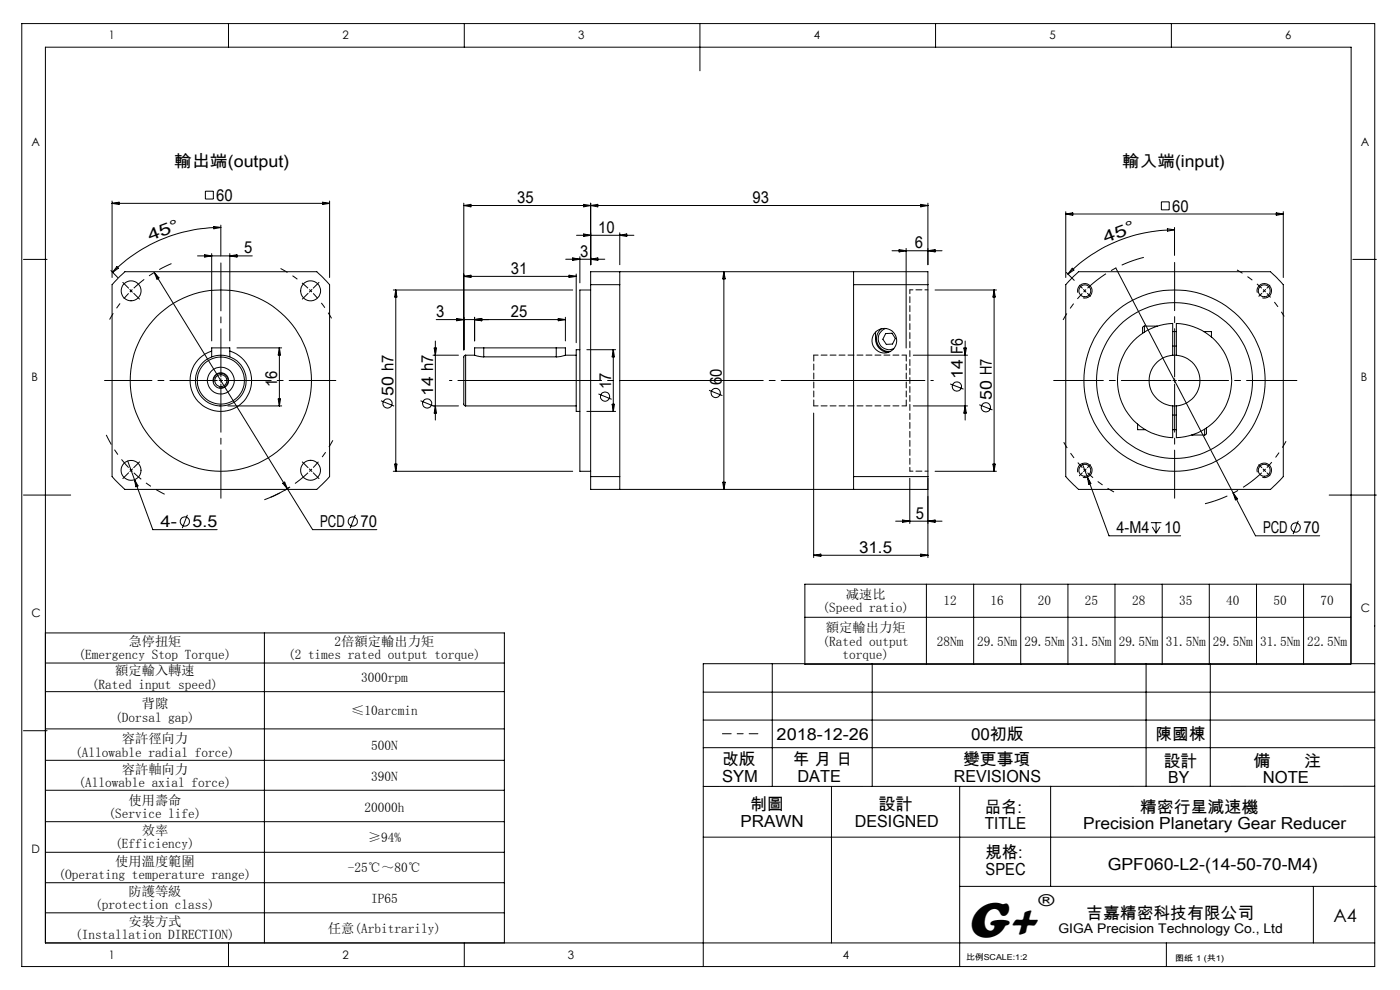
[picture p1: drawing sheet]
<svg xmlns="http://www.w3.org/2000/svg" width="297mm" height="210mm" viewBox="0 0 297 210" stroke-linecap="round" stroke-linejoin="round" font-family="sans-serif">
<g fill="none" stroke="#000" stroke-width=".21">
<path d="M4.6 5h287v200h-287zM48.5 5v5M98.5 5v5M148.5 5v10M198.5 5v5M248.5 5v5M5 55h5M23.5 57.4l1.5 1.5M23.8 42.6v16.3M23.8 43.1h46.1M23.8 43.1l1.5-.2v.5zM24.8 56.5l.3 .4-1.2 .9z"/>
<path d="M25.1 59l1.4-1.4h40.7l1.1 1 1.6 1.8v40.7l-.6 .7-2.1 2h-40.7l-1.1-1-1.6-1.7v-40.7zM32.7 57.8l28.3 45.9M32.7 57.8l1 1.1-.4 .3zM41.9 54.3h11.6M43.4 54l1.5 .3-1.5 .2zM43.6 40.6h1.7v1.6h-1.7zM44.9 53.8v18.5M45.3 48l1.5 .3-1.4 .2zM46.8 48.3a32.5 32.5 0 0 0-22.9 9.5M46.8 47.8v6.5M48.8 53.8v18.5M48.8 54.3l1.5-.3v.5z"/>
<path d="M68.4 42.9l1.5 .2-1.5 .3zM69.9 42.6v16.3M98.4 43.6h98.5M98.4 43.1v31.1M98.4 43.6l1.5-.3v.6zM98.4 58.6l1.5-.2v.5zM98.4 58.6h23.8M120 55h8.3M120.7 58.4l1.5 .2-1.5 .3zM121.5 54.7l1.5 .3-1.5 .2zM122.2 58.1v14.6M122.3 49.9h12.2"/>
<path d="M123 54.5v5.5M123.8 43.3l1.5 .3-1.5 .3zM123.8 49.6l1.5 .3-1.5 .3zM125.3 43.1v13.1M125.3 43.6l1.5-.3v.6zM125.3 55l1.5-.3v.5zM131.5 57.6v2.8M131.5 49.4v6.8M131.5 49.9l1.5-.3v.6zM153.6 57.6v46.2M153.6 57.6l.2 1.6h-.5zM181.1 57.6v2.8"/>
<path d="M189.2 53.2h10.6M190.7 52.9l1.5 .3-1.5 .2zM192.2 52.7v21.1M195.3 43.3l1.6 .3-1.6 .3zM196.9 43.1v13.1M196.9 53.2l1.5-.3v.5zM226.1 44.9v14M226.1 45.4h46.1M226.1 45.4l1.5-.3v.6zM226.2 57.8l1.7 1.7M227.5 56.9l.3 .4-1.2 .8zM227.8 58.6l1-1h40.7l1.4 1.4 1.3 1.4v40.7l-1.6 1.7-1.1 1h-40.7l-2.1-2-.6-.7v-40.7z"/>
<path d="M236.7 56.9l24.9 47.7M246.4 42.8h1.6v1.7h-1.6zM247.6 48.5l1.6 .2-1.5 .3zM249.2 48.7a32.1 32.1 0 0 0-22.6 9.4M249.2 48.3v5.9M270.8 45.1l1.4 .3-1.4 .3zM272.2 44.9v14M287 55h5M27.6 61.4l.2 .3M27.8 61.7l-.2 .3M27.8 61.7l.3 .3M28.1 61.4l-.3 .3"/>
<path d="M44.9 74.5a6.5 6.5 0 0 0-3.4 10 6.5 6.5 0 0 0 10.6 0 6.5 6.5 0 0 0-3.3-10M44.9 75.7v-1.9h3.9v1.9M50.3 73.8h9.5M59.3 73.8v12.3M59.3 73.8l.2 1.5h-.5zM83.4 61.5h38.1M84 61.5l.2 1.5h-.5zM84 61.5v38.5M91.9 75.3h5.4M92.1 73.8h.5l-.2 1.5zM92.4 72.3v16.8M92.5 67.8h27.4"/>
<path d="M96.9 67.5l1.5 .3-1.5 .2zM98.8 75.3l-.4 .4v10.1l.4 .3M98.8 75.3v10.8M100.7 67.8l1.5-.3v.5zM100.7 67.3v5M100.7 75.3l1.9 .4M102.6 73.8h-1.9v1.5h-1.9M102.6 73.8h15.4M102.6 75.7h15.4M102.6 73.8v1.9M118 73.8h1.9v1.5h2.3M118 73.8v1.9"/>
<path d="M118.4 67.5l1.5 .3-1.5 .2zM119.9 75.3l-1.9 .4M119.9 67.3v5M123 74.2h-.8v13.1h.8M124.5 74.2h6.1M125.3 60.4v-2.8h71.5v2.8M125.3 61.5h-2.3v38.5h2.3M125.3 60.4v40.7M125.3 60.4h6.2M130.1 74.2v13.1M130.1 74.2l.3 1.5h-.5zM131.5 60.4v40.7"/>
<path d="M181.1 60.4h15.7M181.1 60.4v40.7M185.7 70.4a4.4 4.4 0 0 0 1.1 3.7l.4 .3 1.1 .3M187 69.7a2.69 2.69 0 0 0-.9 3.2 2.69 2.69 0 0 0 2.8 1.6M187.9 70.8l1.3-.1 .7 1.1-.6 1.2-1.3 .1-.7-1.1zM187.9 69.7a2.3 2.3 0 0 0-1.4 3 2.3 2.3 0 0 0 3.1 1.2M193.7 75.3h11.5M196.8 60.4v40.7M198.4 61.5h13M204.5 73.8h.5l-.2 1.5zM204.8 72.3v16.8M210.9 61.5v38.5"/>
<path d="M210.9 61.5l.2 1.5h-.5zM228.6 62.1a1.54 1.54 0 0 1 1.4-1.9 1.54 1.54 0 0 1 1.7 1.6 1.54 1.54 0 0 1-2 1.4M229.9 61.4l.2 .3M230.1 61.7l-.2 .3M230.1 61.7l.3 .3M230.4 61.4l-.3 .3M242.8 69.2l-.4 .3v1.2M242.8 69.2v1.2M242.8 69.2h2.7M248.8 75.3a5.4 5.4 0 0 0-5 5.4 5.4 5.4 0 0 0 5 5.4M248.8 75.3v-6.7a12.1 12.1 0 0 0-11.7 12.1 12.1 12.1 0 0 0 11.7 12.1v-6.7M248.8 75.3h.8"/>
<path d="M248.8 70.3h.8M248.8 73.4h.8M249.6 75.3a5.4 5.4 0 0 1 5 5.4 5.4 5.4 0 0 1-5 5.4M249.6 75.3v-6.7a12.1 12.1 0 0 1 11.7 12.1 12.1 12.1 0 0 1-11.7 12.1v-6.7M255.4 70.3h1.6v1.2M266.7 62.1a1.54 1.54 0 0 1 1.4-1.9 1.54 1.54 0 0 1 1.7 1.7 1.54 1.54 0 0 1-2 1.3M27.1 97.8l1.4 4M45.4 81.1a1.54 1.54 0 0 1 1.3-1.9 1.54 1.54 0 0 1 1.7 1.7 1.54 1.54 0 0 1-1.9 1.3M46.6 86.1h.2M48.3 86.1h11.5M59 84.6h.5l-.2 1.5zM80.8 85l2.8 1.1"/>
<path d="M83.4 100h38.1M83.7 98.5h.5l-.2 1.5zM89.2 85l2.8 1.1M91.9 86.1h5.4M92.4 86.1l.2 1.5h-.5zM98.8 86.1h23.4M124.5 87.3h6.1M127 83.6l2.8 1.1M129.9 85.8h.5l-.3 1.5zM150.4 82.8l2.8 1.1M172.6 87.6v30.7M193.7 86.1h11.5"/>
<path d="M198.4 100h13M201.6 81.4l2.8 1.1M204.8 86.1l.2 1.5h-.5zM207.8 85.9l2.7 1.1M210.6 98.5h.5l-.2 1.5zM229.6 98.3l1.1 2.9M241.3 89.9v1.2h1.7M248.8 86.1h.8M248.8 88h.8M248.8 91.1h.8M252.9 92.3h.1M252.9 92.3h2.7"/>
<path d="M255.6 91v1.3M255.9 90.8v1.2l-.3 .3M5 105h10M28.5 101.8l3.9 10.6h13.7M28.5 101.8l.8 1.3-.5 .1zM39.8 109.2l-1.1 2.8M60 102.5l.4-.2 .6 1.4zM61 103.7l5.3 8.7h13.6M61.4 103.4l-4 2.1M75.4 109.2l-1.1 2.8M125.3 101.1v2.7h71.5v-2.7M125.3 101.1h6.2"/>
<path d="M131.5 101.1v2.7M153.3 102.3h.5l-.2 1.5zM172.6 117.8h24.2M172.6 117.8l1.5-.3v.5zM181.1 101.1v2.7M181.1 101.1h15.7M190 110.6h9.8M191.5 110.3l1.5 .3-1.5 .2zM193 101.5v9.5M195.3 117.5l1.5 .3-1.5 .2zM196.8 101.5v16.8M196.8 110.6l1.6-.3v.5z"/>
<path d="M228.6 100.2a1.53 1.53 0 0 1 1.3-2 1.53 1.53 0 0 1 1.7 1.7 1.53 1.53 0 0 1-1.9 1.3M230.7 101.2l4.6 12.5h15.2M230.7 101.2l.7 1.3-.4 .2zM244.2 110.9h2.2M244.4 111.8l.9 1.3M245.3 110.9v2.2M246.1 111.8l-.8 1.3M261.6 104.6l4.7 9.1h13.7M261.6 104.6l.9 1.2-.4 .2zM266.7 100.2a1.53 1.53 0 0 1 1.4-2 1.53 1.53 0 0 1 1.6 1.7 1.53 1.53 0 0 1-1.9 1.3M275.4 110.5l-1.1 2.8M282 105h10"/>
<path d="M9.6 134.3h97.4v65.7M56.1 134.3v65.7M170.7 123.9h115.9v17h-115.9zM170.7 130.9h115.9M196.5 123.9v17M206.6 123.9v17M216.5 123.9v17M226.6 123.9v17M236.5 123.9v17M246.6 123.9v17M256.5 123.9v17M266.6 123.9v17"/>
<path d="M276.5 123.9v17M5 155h5M9.6 140.6h97.4M9.6 146.7h97.4M9.6 154.6h97.4M149.2 152.7h142.4M149.2 146.8h142.4M149.2 158.6h142.4M163.8 140.8v26M185 140.8v26M243.1 140.8v26M256.8 140.8v26"/>
<path d="M286.6 140.8v-130.8h-277v190h282M291.6 140.8h-142.4v64.2M9.6 161.3h97.4M9.6 167.6h97.4M9.6 174.3h97.4M149.2 177.6h142.4M176.4 166.8v33.2M203.6 166.8v38.2M222.9 166.8v21.2M291.6 166.8h-142.4M9.6 180.8h97.4M9.6 187.2h97.4"/>
<path d="M9.6 193.6h97.4M203.6 188h88.4M278.6 188v12M48.5 200v5M98.5 200v5M247.4 200v5"/>
<circle cx="27.8" cy="61.7" r="2.12"/>
<circle cx="65.9" cy="61.7" r="2.12"/>
<circle cx="187.6" cy="72.3" r="2.61"/>
<circle cx="230.1" cy="61.7" r="1.26"/>
<circle cx="268.2" cy="61.7" r="1.26"/>
<circle cx="27.8" cy="99.8" r="2.11"/>
<circle cx="46.8" cy="80.7" r="19.2"/>
<circle cx="46.8" cy="80.7" r="5"/>
<circle cx="46.8" cy="80.7" r="1.66"/>
<circle cx="46.8" cy="80.7" r="5.4"/>
<circle cx="46.8" cy="80.7" r="1.27"/>
<circle cx="46.9" cy="80.7" r="2.85"/>
<circle cx="65.9" cy="99.8" r="2.11"/>
<circle cx="82.2" cy="85.6" r=".98"/>
<circle cx="90.6" cy="85.6" r=".97"/>
<circle cx="128.4" cy="84.1" r=".98"/>
<circle cx="151.8" cy="83.3" r=".98"/>
<circle cx="203" cy="82" r=".99"/>
<circle cx="209.2" cy="86.4" r=".98"/>
<circle cx="230.1" cy="99.8" r="1.26"/>
<circle cx="249.2" cy="80.7" r="16.5"/>
<circle cx="249.2" cy="80.7" r="19.2"/>
<circle cx="268.2" cy="99.8" r="1.26"/>
<circle cx="39.2" cy="110.6" r=".98"/>
<circle cx="74.8" cy="110.6" r=".98"/>
<circle cx="274.9" cy="111.9" r=".99"/>
</g>
<path d="M27.3 62.2a26.9 26.9 0 0 0-4.1 5.6M229.6 62.2a26.9 26.9 0 0 0-4.1 5.7M268.8 99.2a26.9 26.9 0 0 0 4-5.6M230.7 100.3a26.9 26.9 0 0 0 5.6 4.1" fill="none" stroke="#000" stroke-width=".21" stroke-dasharray="30.5 1.3 1.3 1.3" stroke-dashoffset="28.9" stroke-linecap="butt"/>
<path d="M230.7 61.1a26.9 26.9 0 0 1 12-6.5M267.7 100.3a26.9 26.9 0 0 1-12.1 6.6" fill="none" stroke="#000" stroke-width=".21" stroke-dasharray="30.5 1.3 1.3 1.3" stroke-dashoffset="25.5" stroke-linecap="butt"/>
<path d="M65.9 61.7l-.3-.3M65.9 61.7l.3 .2M268.2 61.7l-.2-.3M268.2 61.7l.3 .2M27.8 99.7l.3 .3M27.8 99.7l-.2-.2M65.9 99.7l.3-.2M65.9 99.7l-.3 .3M230.2 99.7l.2 .3M230.2 99.7l-.3-.2M268.2 99.7l.3-.2M268.2 99.7l-.2 .3" fill="none" stroke="#000" stroke-width=".21" stroke-dasharray="30.5 1.3 1.3 1.3" stroke-linecap="butt"/>
<path d="M66.4 62.2a26.9 26.9 0 0 1 3.9 5.3M267.7 61.1a26.9 26.9 0 0 0-5.3-3.8" fill="none" stroke="#000" stroke-width=".21" stroke-dasharray="30.5 1.3 1.3 1.3" stroke-dashoffset="29.1" stroke-linecap="butt"/>
<path d="M268.8 62.2a26.9 26.9 0 0 1 3.6 4.9" fill="none" stroke="#000" stroke-width=".21" stroke-dasharray="30.5 1.3 1.3 1.3" stroke-dashoffset="29.3" stroke-linecap="butt"/>
<path d="M229.6 99.2a26.9 26.9 0 0 1-3.9-5.4" fill="none" stroke="#000" stroke-width=".21" stroke-dasharray="30.5 1.3 1.3 1.3" stroke-dashoffset="29" stroke-linecap="butt"/>
<path d="M28.4 61.1a26.9 26.9 0 0 1 8-5.2" fill="none" stroke="#000" stroke-width=".21" stroke-dasharray="30.5 1.3 1.3 1.3" stroke-dashoffset="27.6" stroke-linecap="butt"/>
<path d="M65.3 61.1a26.9 26.9 0 0 0-5.8-4.2M66.4 99.2a26.9 26.9 0 0 0 4.2-5.8" fill="none" stroke="#000" stroke-width=".21" stroke-dasharray="30.5 1.3 1.3 1.3" stroke-dashoffset="28.8" stroke-linecap="butt"/>
<path d="M65.3 100.3a26.9 26.9 0 0 1-9.2 5.7" fill="none" stroke="#000" stroke-width=".21" stroke-dasharray="30.5 1.3 1.3 1.3" stroke-dashoffset="26.9" stroke-linecap="butt"/>
<path d="M28.4 100.3a26.9 26.9 0 0 0 6.5 4.5" fill="none" stroke="#000" stroke-width=".21" stroke-dasharray="30.5 1.3 1.3 1.3" stroke-dashoffset="28.4" stroke-linecap="butt"/>
<path d="M27.3 99.2a26.9 26.9 0 0 1-4.8-6.9" fill="none" stroke="#000" stroke-width=".21" stroke-dasharray="30.5 1.3 1.3 1.3" stroke-dashoffset="28.2" stroke-linecap="butt"/>
<path d="M95.3 80.7h102.7" fill="none" stroke="#000" stroke-width=".21" stroke-dasharray="30.5 1.3 1.3 1.3" stroke-dashoffset="-1.8"/>
<path d="M153.3 155.6h7.5" fill="none" stroke="#000" stroke-width=".21" stroke-dasharray="30.5 1.3 1.3 1.3" stroke-dashoffset="28.6"/>
<path d="M196.9 61.5h-3.9M193 99.9h3.9" fill="none" stroke="#000" stroke-width=".21" stroke-dasharray="1.3 .6" stroke-dashoffset=".6"/>
<path d="M193 99.9v-38.4" fill="none" stroke="#000" stroke-width=".21" stroke-dasharray="1.3 .6" stroke-dashoffset=".5"/>
<path d="M172.6 86.1v-10.8M192.3 86.1v-10.8" fill="none" stroke="#000" stroke-width=".21" stroke-dasharray="1.3 .6"/>
<path d="M192.3 75.3h-19.7M172.6 86.1h19.7" fill="none" stroke="#000" stroke-width=".21" stroke-dasharray="1.3 .6" stroke-dashoffset=".4"/>
<g fill="none" stroke="#000" stroke-width=".21" stroke-dasharray="30.5 1.3 1.3 1.3">
<path d="M27.3 61.1l-1.2-1.2M28.4 62.2l1.2 1.2M65.4 62.2l-1.3 1.2M65.9 61.7l.3-.3M65.9 61.7l-.3 .2M66.4 61.1l1.3-1.2M229.6 61.1l-.6-.6M230.7 62.2l.6 .6M267.7 62.2l-.6 .6M268.2 61.7l.3-.3M268.2 61.7l-.2 .2M268.8 61.1l.6-.6"/>
<path d="M27.8 99.7l-.2 .3M27.8 99.7l.3-.2M28.4 99.2l1.2-1.2M46.9 80.7v-.4M46.9 80.7h-.4M46.9 80.7v.4M46.9 80.7h.3M65.4 99.2l-1.3-1.2M65.9 99.7l.3 .3M65.9 99.7l-.3-.2M230.2 99.7l-.3 .3M230.2 99.7l.2-.2"/>
<path d="M230.7 99.2l.6-.6M249.2 80.7v-.4M249.2 80.7h-.4M249.2 80.7v.4M249.2 80.7h.4M267.7 99.2l-.6-.6M268.2 99.7l.3 .3M268.2 99.7l-.2-.2M27.3 100.3l-1.2 1.2M66.4 100.3l1.3 1.2M229.6 100.3l-.6 .6M268.8 100.3l.6 .6"/>
</g>
<path d="M249.2 79.9v-24.2" fill="none" stroke="#000" stroke-width=".21" stroke-dasharray="30.5 1.3 1.3 1.3" stroke-dashoffset="20.2"/>
<path d="M248.4 80.7h-24.9" fill="none" stroke="#000" stroke-width=".21" stroke-dasharray="30.5 1.3 1.3 1.3" stroke-dashoffset="19.9"/>
<path d="M46.9 79.9v-24.1M46.9 81.5v24.2M249.2 81.5v24.2" fill="none" stroke="#000" stroke-width=".21" stroke-dasharray="30.5 1.3 1.3 1.3" stroke-dashoffset="20.3"/>
<path d="M250 80.7h25.1" fill="none" stroke="#000" stroke-width=".21" stroke-dasharray="30.5 1.3 1.3 1.3" stroke-dashoffset="19.8"/>
<path d="M46.1 80.7h-23.9" fill="none" stroke="#000" stroke-width=".21" stroke-dasharray="30.5 1.3 1.3 1.3" stroke-dashoffset="20.4"/>
<path d="M47.6 80.7h23.6" fill="none" stroke="#000" stroke-width=".21" stroke-dasharray="30.5 1.3 1.3 1.3" stroke-dashoffset="20.6"/>
<text font-size="11" x="205.1" y="198.7">G+</text>
<text font-size="3.9" x="282.9" y="195.5">A4</text>
<g font-size="3.5">
<text x="37" y="35.3">輸出端(output)</text>
<text x="238.1" y="35.3">輸入端(input)</text>
<text x="45.9" y="42.6">60</text>
<text x="109.7" y="43.1">35</text>
<text x="159.6" y="43.1">93</text>
<text x="248.7" y="44.9">60</text>
<text x="31.8" y="51.2" transform="rotate(-21 31.8 51.2)">4 5 °</text>
<text x="51.8" y="53.8">5</text>
<text x="126.9" y="49.4">10</text>
<text x="194.1" y="52.7">6</text>
<text x="234.5" y="51.5" transform="rotate(-21 234.5 51.5)">4 5 °</text>
<text x="108.4" y="58.1">31</text>
<text x="123.1" y="54.5">3</text>
<text x="92.6" y="67.3">3</text>
<text x="108.4" y="67.3">25</text>
<text x="204.3" y="75.1" transform="rotate(-90 204.3 75.1)">F6</text>
<text x="58.8" y="82.1" transform="rotate(-90 58.8 82.1)">16</text>
<text x="83.5" y="84" transform="rotate(-90 83.5 84)">50 h7</text>
<text x="91.9" y="84" transform="rotate(-90 91.9 84)">14 h7</text>
<text x="129.6" y="82.5" transform="rotate(-90 129.6 82.5)">17</text>
<text x="153.1" y="81.7" transform="rotate(-90 153.1 81.7)">60</text>
<text x="204.3" y="80.4" transform="rotate(-90 204.3 80.4)">14</text>
<text x="210.4" y="84.8" transform="rotate(-90 210.4 84.8)">50 H7</text>
<text x="34" y="111.9">4-</text>
<text x="40.8" y="111.9">5.5</text>
<text x="67.9" y="111.9">PCD</text>
<text x="76.5" y="111.9">70</text>
<text x="194.3" y="110">5</text>
<text x="236.9" y="113.1">4-M4</text>
<text x="247" y="113.1">10</text>
<text x="267.9" y="113.1">PCD</text>
<text x="276.5" y="113.1">70</text>
<text x="182.3" y="117.3">31.5</text>
<text x="164.8" y="157">2018-12-26</text>
<text x="206" y="157">00初版</text>
<text x="245.2" y="157">陳國棟</text>
<text x="153.2" y="162.3">改版</text>
<text x="153.2" y="165.8">SYM</text>
<text x="168.2" y="162.3">年 月 日</text>
<text x="169.2" y="165.8">DATE</text>
<text x="202.4" y="165.8">REVISIONS</text>
<text x="204.3" y="162.3">變更事項</text>
<text x="246.9" y="162.6">設計</text>
<text x="247.9" y="166.1">BY</text>
<text x="265.9" y="162.6">備</text>
<text x="267.9" y="166.1">NOTE</text>
<text x="276.6" y="162.6">注</text>
<text x="159.1" y="171.9">制圖</text>
<text x="186.4" y="171.9">設計</text>
<text x="208.9" y="172.4">品名:</text>
<text x="241.8" y="172.4">精密行星減速機</text>
<text x="157.1" y="175.4">PRAWN</text>
<text x="181.3" y="175.4">DESIGNED</text>
<text x="208.9" y="175.9">TITLE</text>
<text x="229.8" y="175.9">Precision Planetary Gear Reducer</text>
<text x="209.1" y="182.1">規格:</text>
<text x="209.1" y="185.6">SPEC</text>
<text x="235" y="184.6">GPF060-L2-(14-50-70-M4)</text>
<text x="220.3" y="192.2">®</text>
<text x="230.5" y="194.8">吉嘉精密科技有限公司</text>
</g>
<g font-size="2.8">
<text x="174.5" y="129.8">(Speed ratio)</text>
<text x="179.4" y="127">减速比</text>
<text x="200.2" y="128.4">12</text>
<text x="210.2" y="128.4">16</text>
<text x="220.2" y="128.4">20</text>
<text x="230.2" y="128.4">25</text>
<text x="240.2" y="128.4">28</text>
<text x="250.1" y="128.4">35</text>
<text x="260.1" y="128.4">40</text>
<text x="270.1" y="128.4">50</text>
<text x="280.1" y="128.4">70</text>
<text x="27.2" y="137">急停扭矩</text>
<text x="71" y="137">2倍額定輸出力矩</text>
<text x="174.5" y="136.9">(Rated output</text>
<text x="175.2" y="134.1">額定輸出力矩</text>
<text x="198.7" y="136.9">28Nm</text>
<text x="207.3" y="136.9">29.5Nm</text>
<text x="217.3" y="136.9">29.5Nm</text>
<text x="227.3" y="136.9">31.5Nm</text>
<text x="237.3" y="136.9">29.5Nm</text>
<text x="247.3" y="136.9">31.5Nm</text>
<text x="257.3" y="136.9">29.5Nm</text>
<text x="267.3" y="136.9">31.5Nm</text>
<text x="277.3" y="136.9">22.5Nm</text>
<text x="16.7" y="139.8">(Emergency Stop Torque)</text>
<text x="24.4" y="143.3">額定輸入轉速</text>
<text x="61.1" y="139.8">(2 times rated output torque)</text>
<text x="178.7" y="139.8">torque)</text>
<text x="19.5" y="146.1">(Rated input speed)</text>
<text x="76.6" y="144.7">3000rpm</text>
<text x="24.4" y="153.1">(Dorsal gap)</text>
<text x="30.1" y="150.2">背隙</text>
<text x="74.5" y="151.7">≤10arcmin</text>
<text x="15.9" y="160.5">(Allowable radial force)</text>
<text x="25.8" y="157.7">容許徑向力</text>
<text x="78.7" y="159.1">500N</text>
<text x="16.7" y="167">(Allowable axial force)</text>
<text x="25.8" y="164.2">容許軸向力</text>
<text x="78.7" y="165.6">390N</text>
<text x="23" y="173.6">(Service life)</text>
<text x="27.2" y="170.7">使用壽命</text>
<text x="77.3" y="172.2">20000h</text>
<text x="24.4" y="180">(Efficiency)</text>
<text x="30.1" y="177.1">效率</text>
<text x="78" y="178.5">≥94%</text>
<text x="24.4" y="183.6">使用溫度範圍</text>
<text x="73.8" y="185">-25℃～80℃</text>
<text x="12.4" y="186.4">(Operating temperature range)</text>
<text x="27.2" y="190">防護等級</text>
<text x="78.7" y="191.4">IP65</text>
<text x="20.2" y="192.9">(protection class)</text>
<text x="27.2" y="196.4">安裝方式</text>
<text x="69.6" y="197.8">任意(Arbitrarily)</text>
<text x="224.5" y="197.8">GIGA Precision Technology Co., Ltd</text>
<text x="16" y="199.2">(Installation DIRECTION)</text>
</g>
<g font-size="2.5">
<text x="23.1" y="8.4">1</text>
<text x="72.7" y="8.4">2</text>
<text x="122.7" y="8.4">3</text>
<text x="172.7" y="8.4">4</text>
<text x="222.7" y="8.4">5</text>
<text x="272.7" y="8.4">6</text>
<text x="6.7" y="30.9">A</text>
<text x="288.7" y="30.9">A</text>
<text x="6.7" y="80.9">B</text>
<text x="288.7" y="80.9">B</text>
<text x="6.7" y="130.9">C</text>
<text x="288.7" y="129.9">C</text>
<text x="6.7" y="180.9">D</text>
<text x="23.1" y="203.4">1</text>
<text x="72.7" y="203.4">2</text>
<text x="120.5" y="203.4">3</text>
<text x="178.8" y="203.4">4</text>
</g>
<g font-size="1.7">
<text x="204.9" y="203.7">比例SCALE:1:2</text>
<text x="249.3" y="203.8">图纸 1 (共1)</text>
</g>
</svg>
